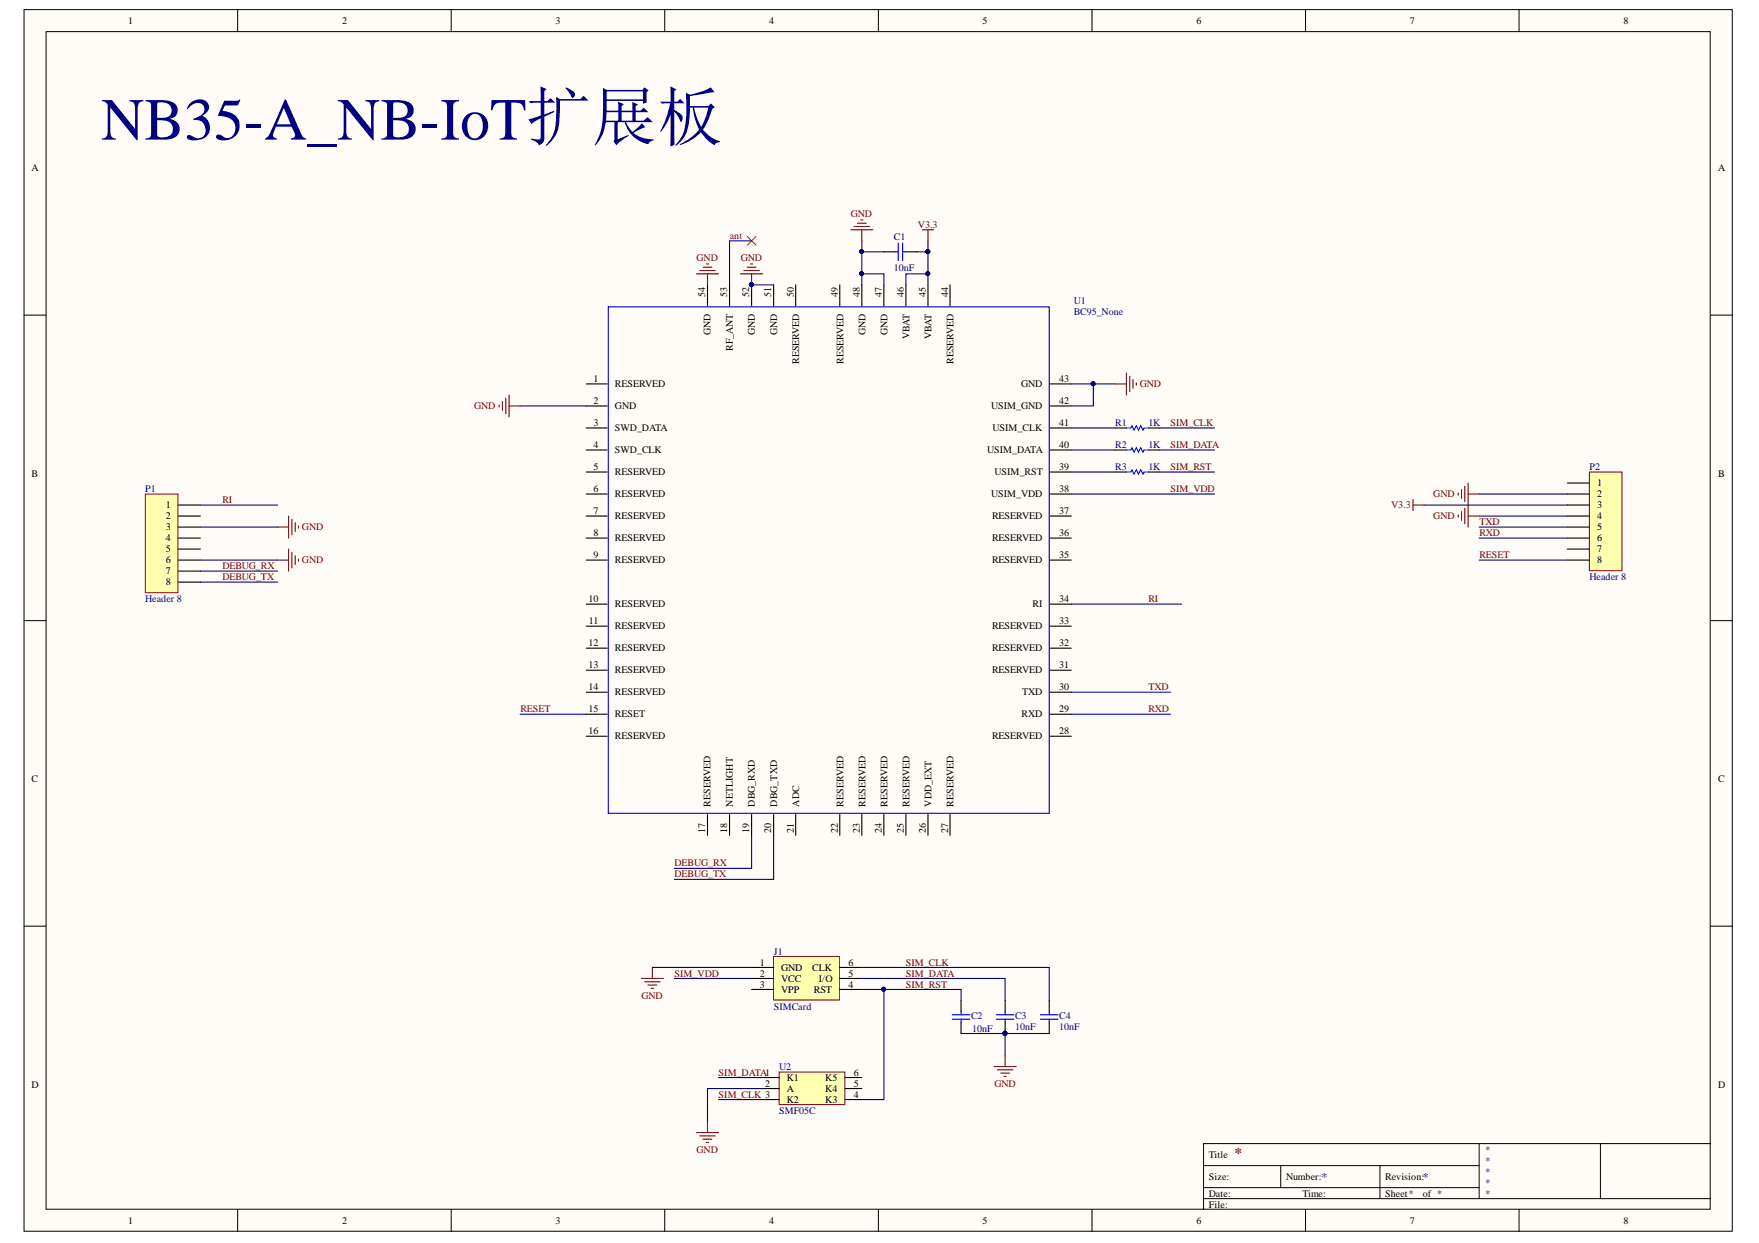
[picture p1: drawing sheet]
<svg xmlns="http://www.w3.org/2000/svg" width="297mm" height="210mm" viewBox="0 0 297 210" stroke-linecap="round" stroke-linejoin="round" font-family="sans-serif">
<g fill="#fffcf8" stroke="#000" stroke-width=".17">
<path d="M4.1 1.6h288.4v206.3h-288.4z"/>
<path d="M7.8 5.3h281v198.9h-281z"/>
</g>
<g fill="none" stroke="#000" stroke-width=".17">
<path d="M40.1 1.6v3.7M76.2 1.6v3.7M112.3 1.6v3.7M148.3 1.6v3.7M184.4 1.6v3.7M220.5 1.6v3.7M256.5 1.6v3.7M4.1 53.2h3.7M288.9 53.2h3.7M4.1 104.8h3.7M288.9 104.8h3.7M4.1 156.4h3.7"/>
<path d="M288.9 156.4h3.7M203.2 196.8h46.6M216.3 196.8v3.8M233 196.8v5.6M249.8 193.1v9.3M270.3 193.1h-67.1v11.2M288.9 193.1h-18.6v9.3M40.1 204.3v3.7M76.2 204.3v3.7M112.3 204.3v3.7M148.3 204.3v3.7M184.4 204.3v3.7"/>
<path d="M203.2 200.6h46.6M203.2 202.4h85.7M220.5 204.3v3.7M256.5 204.3v3.7"/>
</g>
<path d="M24.5 83.4h5.5v16.7h-5.5z" fill="#ffffb0" stroke="#800000" stroke-width=".17"/>
<path d="M30.1 85.3h3.7M30.1 87.1h3.7M30.1 89h3.7M30.1 90.9h3.7M30.1 92.7h3.7M30.1 94.6h3.7M30.1 96.4h3.7M30.1 98.3h3.7" fill="none" stroke="#000" stroke-width=".19"/>
<path d="M268.4 79.7h5.5v16.7h-5.5z" fill="#ffffb0" stroke="#800000" stroke-width=".17"/>
<g fill="none" stroke="#000" stroke-width=".19">
<path d="M119.5 48.1v3.5M123.2 48.1v3.5M126.9 48.1v3.5M130.6 48.1v3.5M134.4 48.1v3.5M141.8 48.1v3.5M145.5 48.1v3.5M149.3 42.5h1.8M149.3 48.1v3.5M153 48.1v3.5M153 42.5h1.8M156.7 48.1v3.5"/>
<path d="M160.4 48.1v3.5M99 64.8h3.5M99 68.6h3.5M99 72.3h3.5M99 76h3.5M99 79.7h3.5M177.4 64.8h3.5M177.4 68.6h3.5M177.4 72.3h3.5M177.4 76h3.5M177.4 79.7h3.5M99 83.4h3.5"/>
<path d="M99 87.1h3.5M99 90.9h3.5M99 94.6h3.5M177.4 83.4h3.5M177.4 87.1h3.5M177.4 90.9h3.5M177.4 94.6h3.5M264.7 81.6h3.7M264.7 83.4h3.7M264.7 85.3h3.7M264.7 87.1h3.7M264.7 89h3.7"/>
<path d="M264.7 90.9h3.7M264.7 92.7h3.7M264.7 94.6h3.7M99 102h3.5M99 105.7h3.5M99 109.5h3.5M99 113.2h3.5M99 116.9h3.5M177.4 102h3.5M177.4 105.7h3.5M177.4 109.5h3.5M177.4 113.2h3.5"/>
<path d="M177.4 116.9h3.5M99 120.6h3.5M99 124.3h3.5M119.5 137.5v3.6M123.2 137.5v3.6M126.9 137.5v3.6M130.6 137.5v3.6M134.4 137.5v3.6M141.8 137.5v3.6M145.5 137.5v3.6M149.3 137.5v3.6M153 137.5v3.6"/>
<path d="M156.7 137.5v3.6M160.4 137.5v3.6M177.4 120.6h3.5M177.4 124.3h3.5"/>
</g>
<path d="M102.7 51.8h74.5v85.5h-74.5zM151.1 42.5h.6M151.7 41v3M152.4 41v3M152.4 42.5h.6" fill="none" stroke="#00f" stroke-width=".19"/>
<circle cx="126.9" cy="48.1" r=".33" fill="#000080" stroke="#000080" stroke-width=".17"/>
<g fill="none" stroke="#800000" stroke-width=".19">
<path d="M143.7 38.8h3.7M144.2 38.2h2.6M144.8 37.7h1.5M145.3 37.1h.4M145.5 38.8v1.9M155.8 38.8h1.8M156.7 38.8v1.9M117.6 46.2h3.7M118.2 45.7h2.6M118.7 45.1h1.5M119.3 44.6h.4M119.5 46.2v1.9"/>
<path d="M125.1 46.2h3.7M125.6 45.7h2.6M126.2 45.1h1.5M126.7 44.6h.4M126.9 46.2v1.9M84.3 68.4v.3M84.8 67.8v1.5M85.4 67.3v2.6M86 66.7v3.7M86 68.6h1.8M188.4 64.8h1.8M190.2 63v3.7"/>
<path d="M190.8 63.5v2.6M191.3 64.1v1.5M191.9 64.6v.4"/>
</g>
<path d="M130.6 161.5h11.1v7.4h-11.1z" fill="#ffffb0" stroke="#800000" stroke-width=".17"/>
<path d="M126.9 163.4h3.7M126.9 165.2h3.7M126.9 167.1h3.7M141.8 163.4h3.7M141.8 165.2h3.7M141.8 167.1h3.7" fill="none" stroke="#000" stroke-width=".19"/>
<path d="M131.6 181h11.1v5.5h-11.1z" fill="#ffffb0" stroke="#800000" stroke-width=".17"/>
<g fill="none" stroke="#000" stroke-width=".19">
<path d="M188.4 72.3h1.8M188.4 76h1.8M188.4 79.7h1.8M193.9 72.3h1.9M193.9 76h1.9M193.9 79.7h1.9M162.3 168.9v1.9M162.3 172.7v1.8M169.7 168.9v1.9M169.7 172.7v1.8M177.2 168.9v1.9M177.2 172.7v1.8"/>
<path d="M128.8 182h2.8M128.8 183.8h2.8M128.8 185.7h2.8M142.7 182h2.8M142.7 183.8h2.8M142.7 185.7h2.8"/>
</g>
<g fill="none" stroke="#00f" stroke-width=".19">
<path d="M190.2 72.3h.8l.1-.4 .4 .7 .4-.7 .4 .7 .3-.7 .4 .7 .2-.3h.7M190.2 76h.8l.1-.4 .4 .8 .4-.8 .4 .8 .3-.8 .4 .8 .2-.4h.7M190.2 79.7h.8l.1-.4 .4 .8 .4-.8 .4 .8 .3-.8 .4 .8 .2-.4h.7M160.8 172.1h3M160.8 171.4h3M162.3 170.8v.6M162.3 172.1v.6M168.2 171.4h3M168.2 172.1h3M169.7 170.8v.6M169.7 172.1v.6M175.7 171.4h3"/>
<path d="M175.7 172.1h3M177.2 170.8v.6M177.2 172.1v.6"/>
</g>
<g fill="none" stroke="#800000" stroke-width=".19">
<path d="M46.9 89h1.8M46.9 94.6h1.8M48.7 87.1v3.8M48.7 92.7v3.7M49.3 87.7v2.6M49.3 93.3v2.6M49.9 88.3v1.4M49.9 93.8v1.5M50.4 88.8v.4M50.4 94.4v.4M238.6 84.4v1.8M238.6 85.3h1.9"/>
<path d="M246.2 83.2v.4M246.2 87v.3M246.8 82.7v1.5M246.8 86.4v1.5M247.4 82.1v2.6M247.4 85.8v2.6M247.9 87.1h1.9M247.9 83.4h1.9M247.9 81.6v7.4M108.3 165.2h3.7M108.9 165.8h2.6M109.4 166.3h1.5"/>
<path d="M110 166.9h.4M110.2 163.4v1.8M169.7 178.2v1.9M117.6 191.3h3.7M118.2 191.8h2.6M118.7 192.4h1.5M119.3 192.9h.4M119.5 189.4v1.9M167.9 180.1h3.7M168.4 180.7h2.6M169 181.2h1.5M169.5 181.8h.4"/>
</g>
<path d="M126.2 39.9l1.5 1.5M127.7 39.9l-1.5 1.5" fill="none" stroke="#f00" stroke-width=".17"/>
<g fill="#000080" stroke="#000080" stroke-width=".17">
<circle cx="169.7" cy="174.5" r=".33"/>
<circle cx="126.9" cy="48.1" r=".33"/>
<circle cx="145.5" cy="42.5" r=".33"/>
<circle cx="156.7" cy="42.5" r=".33"/>
<circle cx="145.5" cy="46.2" r=".33"/>
<circle cx="156.7" cy="46.2" r=".33"/>
<circle cx="184.6" cy="64.8" r=".33"/>
<circle cx="149.2" cy="167.1" r=".33"/>
</g>
<g fill="none" stroke="#000080" stroke-width=".19">
<path d="M126.9 40.7h-3.7v7.4M126.9 48.1h3.7M145.5 40.7v7.4M145.5 46.2h3.8v1.9M145.5 42.5h3.8M153 48.1v-1.9h3.7v1.9M154.8 42.5h1.9M156.7 40.7v5.5M87.8 68.6h11.2M180.9 64.8h7.5M180.9 72.3h7.5M180.9 76h7.5"/>
<path d="M180.9 79.7h7.5M184.6 64.8v3.8h-3.7M195.8 72.3h9.3M195.8 76h9.3M195.8 79.7h9.3M33.8 94.6h13.1M33.8 89h13.1M33.8 85.3h13.1M33.8 96.4h13.1M33.8 98.3h13.1M180.9 83.4h24.2M240.5 85.3h24.2"/>
<path d="M249.8 83.4h14.9M249.8 94.6h14.9M249.8 90.9h14.9M249.8 89h14.9M249.8 87.1h14.9M180.9 116.9h16.8M180.9 102h18.6M87.8 120.6h11.2M180.9 120.6h16.8M126.9 141.1v5.5h-13M130.6 141.1v7.4h-16.7M110.2 163.4h16.7"/>
<path d="M113.9 165.2h13M145.5 163.4h31.7v5.5M145.5 167.1h3.8M145.5 165.2h24.2v3.7M162.3 168.9v-1.8h-13v18.6h-3.8M162.3 174.5h14.9M169.7 174.5v3.7M121.3 182h7.5M121.3 185.7h7.5M128.8 183.8h-9.3v5.6"/>
</g>
<text font-size="10.1" fill="#000080" x="17.1" y="23.6">NB35-A_NB-IoT扩展板</text>
<text font-size="2.5" fill="#800000" x="208.5" y="195.6">*</text>
<g font-size="2" fill="#000080">
<text x="223.2" y="199.4">*</text>
<text x="240.3" y="199.4">*</text>
</g>
<g font-size="1.7">
<text x="21.6" y="4.1">1</text>
<text x="57.8" y="4.1">2</text>
<text x="93.8" y="4.1">3</text>
<text x="129.9" y="4.1">4</text>
<text x="165.9" y="4.1">5</text>
<text x="202" y="4.1">6</text>
<text x="238.1" y="4.1">7</text>
<text x="274.2" y="4.1">8</text>
<text x="5.3" y="28.9">A</text>
<text x="290.2" y="28.9">A</text>
<text x="119.1" y="50.2" transform="rotate(-90 119.1 50.2)">54</text>
<text x="122.8" y="50.2" transform="rotate(-90 122.8 50.2)">53</text>
<text x="126.5" y="50.2" transform="rotate(-90 126.5 50.2)">52</text>
<text x="130.2" y="50.2" transform="rotate(-90 130.2 50.2)">51</text>
<text x="134" y="50.2" transform="rotate(-90 134 50.2)">50</text>
<text x="141.5" y="50.2" transform="rotate(-90 141.5 50.2)">49</text>
<text x="145.2" y="50.2" transform="rotate(-90 145.2 50.2)">48</text>
<text x="148.9" y="50.2" transform="rotate(-90 148.9 50.2)">47</text>
<text x="152.6" y="50.2" transform="rotate(-90 152.6 50.2)">46</text>
<text x="156.4" y="50.2" transform="rotate(-90 156.4 50.2)">45</text>
<text x="160.1" y="50.2" transform="rotate(-90 160.1 50.2)">44</text>
<text x="120" y="56.6" transform="rotate(-90 120 56.6)">GND</text>
<text x="123.7" y="59.3" transform="rotate(-90 123.7 59.3)">RF_ANT</text>
<text x="127.4" y="56.6" transform="rotate(-90 127.4 56.6)">GND</text>
<text x="131.3" y="56.6" transform="rotate(-90 131.3 56.6)">GND</text>
<text x="146.1" y="56.6" transform="rotate(-90 146.1 56.6)">GND</text>
<text x="149.9" y="56.6" transform="rotate(-90 149.9 56.6)">GND</text>
<text x="153.6" y="57.3" transform="rotate(-90 153.6 57.3)">VBAT</text>
<text x="157.3" y="57.3" transform="rotate(-90 157.3 57.3)">VBAT</text>
<text x="100.2" y="64.5">1</text>
<text x="103.9" y="65.4">RESERVED</text>
<text x="135" y="61.5" transform="rotate(-90 135 61.5)">RESERVED</text>
<text x="142.4" y="61.5" transform="rotate(-90 142.4 61.5)">RESERVED</text>
<text x="161" y="61.5" transform="rotate(-90 161 61.5)">RESERVED</text>
<text x="172.4" y="65.4">GND</text>
<text x="178.9" y="64.5">43</text>
<text x="100.2" y="68.2">2</text>
<text x="100.2" y="71.9">3</text>
<text x="103.9" y="69.1">GND</text>
<text x="167.4" y="69.1">USIM_GND</text>
<text x="178.9" y="68.2">42</text>
<text x="178.9" y="71.9">41</text>
<text x="100.2" y="75.6">4</text>
<text x="103.9" y="72.8">SWD_DATA</text>
<text x="103.9" y="76.5">SWD_CLK</text>
<text x="166.7" y="76.5">USIM_DATA</text>
<text x="167.6" y="72.8">USIM_CLK</text>
<text x="178.9" y="75.6">40</text>
<text x="5.3" y="80.5">B</text>
<text x="100.2" y="79.3">5</text>
<text x="100.2" y="83">6</text>
<text x="103.9" y="80.3">RESERVED</text>
<text x="103.9" y="84">RESERVED</text>
<text x="167.4" y="84">USIM_VDD</text>
<text x="168" y="80.3">USIM_RST</text>
<text x="178.9" y="83">38</text>
<text x="178.9" y="79.3">39</text>
<text x="269.7" y="82.1">1</text>
<text x="269.7" y="84">2</text>
<text x="290.2" y="80.5">B</text>
<text x="28" y="85.8">1</text>
<text x="28" y="87.7">2</text>
<text x="28" y="89.6">3</text>
<text x="100.2" y="86.8">7</text>
<text x="103.9" y="87.7">RESERVED</text>
<text x="167.5" y="87.7">RESERVED</text>
<text x="178.9" y="86.8">37</text>
<text x="269.7" y="85.8">3</text>
<text x="269.7" y="87.7">4</text>
<text x="269.7" y="89.6">5</text>
<text x="28" y="91.4">4</text>
<text x="28" y="93.3">5</text>
<text x="28" y="95.1">6</text>
<text x="100.2" y="90.5">8</text>
<text x="100.2" y="94.2">9</text>
<text x="103.9" y="91.4">RESERVED</text>
<text x="103.9" y="95.1">RESERVED</text>
<text x="167.5" y="95.1">RESERVED</text>
<text x="167.5" y="91.4">RESERVED</text>
<text x="178.9" y="94.2">35</text>
<text x="178.9" y="90.5">36</text>
<text x="269.7" y="91.4">6</text>
<text x="269.7" y="93.3">7</text>
<text x="269.7" y="95.1">8</text>
<text x="28" y="97">7</text>
<text x="28" y="98.8">8</text>
<text x="99.4" y="101.6">10</text>
<text x="178.9" y="101.6">34</text>
<text x="99.5" y="105.3">11</text>
<text x="103.9" y="102.6">RESERVED</text>
<text x="103.9" y="106.3">RESERVED</text>
<text x="167.5" y="106.3">RESERVED</text>
<text x="174.4" y="102.6">RI</text>
<text x="178.9" y="105.3">33</text>
<text x="99.4" y="109.1">12</text>
<text x="99.4" y="112.8">13</text>
<text x="103.9" y="110">RESERVED</text>
<text x="103.9" y="113.7">RESERVED</text>
<text x="167.5" y="113.7">RESERVED</text>
<text x="167.5" y="110">RESERVED</text>
<text x="178.9" y="112.8">31</text>
<text x="178.9" y="109.1">32</text>
<text x="99.4" y="116.5">14</text>
<text x="103.9" y="117.4">RESERVED</text>
<text x="172.6" y="117.4">TXD</text>
<text x="178.9" y="116.5">30</text>
<text x="99.4" y="120.2">15</text>
<text x="99.4" y="123.9">16</text>
<text x="103.9" y="121.1">RESET</text>
<text x="103.9" y="124.9">RESERVED</text>
<text x="167.5" y="124.9">RESERVED</text>
<text x="172.5" y="121.1">RXD</text>
<text x="178.9" y="123.9">28</text>
<text x="178.9" y="120.2">29</text>
<text x="5.3" y="132.1">C</text>
<text x="120" y="136.3" transform="rotate(-90 120 136.3)">RESERVED</text>
<text x="123.7" y="136.3" transform="rotate(-90 123.7 136.3)">NETLIGHT</text>
<text x="127.4" y="136.3" transform="rotate(-90 127.4 136.3)">DBG_RXD</text>
<text x="131.3" y="136.3" transform="rotate(-90 131.3 136.3)">DBG_TXD</text>
<text x="135" y="136.3" transform="rotate(-90 135 136.3)">ADC</text>
<text x="142.4" y="136.3" transform="rotate(-90 142.4 136.3)">RESERVED</text>
<text x="146.1" y="136.3" transform="rotate(-90 146.1 136.3)">RESERVED</text>
<text x="149.9" y="136.3" transform="rotate(-90 149.9 136.3)">RESERVED</text>
<text x="153.6" y="136.3" transform="rotate(-90 153.6 136.3)">RESERVED</text>
<text x="157.3" y="136.3" transform="rotate(-90 157.3 136.3)">VDD_EXT</text>
<text x="161" y="136.3" transform="rotate(-90 161 136.3)">RESERVED</text>
<text x="290.2" y="132.1">C</text>
<text x="119.1" y="140.7" transform="rotate(-90 119.1 140.7)">17</text>
<text x="122.8" y="140.7" transform="rotate(-90 122.8 140.7)">18</text>
<text x="126.5" y="140.7" transform="rotate(-90 126.5 140.7)">19</text>
<text x="130.2" y="140.7" transform="rotate(-90 130.2 140.7)">20</text>
<text x="134" y="140.7" transform="rotate(-90 134 140.7)">21</text>
<text x="141.5" y="140.7" transform="rotate(-90 141.5 140.7)">22</text>
<text x="145.2" y="140.7" transform="rotate(-90 145.2 140.7)">23</text>
<text x="148.9" y="140.7" transform="rotate(-90 148.9 140.7)">24</text>
<text x="152.6" y="140.7" transform="rotate(-90 152.6 140.7)">25</text>
<text x="156.4" y="140.7" transform="rotate(-90 156.4 140.7)">26</text>
<text x="160.1" y="140.7" transform="rotate(-90 160.1 140.7)">27</text>
<text x="128.3" y="163">1</text>
<text x="128.3" y="164.9">2</text>
<text x="128.3" y="166.8">3</text>
<text x="131.9" y="164">GND</text>
<text x="131.9" y="165.8">VCC</text>
<text x="131.9" y="167.7">VPP</text>
<text x="137.2" y="164">CLK</text>
<text x="137.4" y="167.7">RST</text>
<text x="138.3" y="165.8">I/O</text>
<text x="143.3" y="163">6</text>
<text x="143.3" y="166.8">4</text>
<text x="143.3" y="164.9">5</text>
<text x="5.3" y="183.7">D</text>
<text x="129.2" y="183.5">2</text>
<text x="132.9" y="182.6">K1</text>
<text x="132.9" y="184.4">A</text>
<text x="139.4" y="182.6">K5</text>
<text x="139.4" y="184.4">K4</text>
<text x="144.2" y="185.4">4</text>
<text x="144.2" y="181.6">6</text>
<text x="144.2" y="183.5">5</text>
<text x="290.2" y="183.7">D</text>
<text x="132.9" y="186.3">K2</text>
<text x="139.4" y="186.3">K3</text>
<text x="204.2" y="195.6">Title</text>
<text x="204.2" y="199.3">Size:</text>
<text x="204.2" y="202.1">Date:</text>
<text x="204.2" y="203.9">File:</text>
<text x="217.2" y="199.3">Number:</text>
<text x="220" y="202.1">Time:</text>
<text x="233.9" y="199.3">Revision:</text>
<text x="233.9" y="202.1">Sheet*</text>
<text x="240.3" y="202.1">of *</text>
<text x="21.6" y="206.7">1</text>
<text x="57.8" y="206.7">2</text>
<text x="93.8" y="206.7">3</text>
<text x="129.9" y="206.7">4</text>
<text x="165.9" y="206.7">5</text>
<text x="202" y="206.7">6</text>
<text x="238.1" y="206.7">7</text>
<text x="274.2" y="206.7">8</text>
</g>
<g font-size="1.7" fill="#800000">
<text x="123.2" y="40.3">ant</text>
<text x="143.7" y="36.6">GND</text>
<text x="155" y="38.4">V3.3</text>
<text x="117.6" y="44">GND</text>
<text x="125.1" y="44">GND</text>
<text x="192.5" y="65.4">GND</text>
<text x="80.1" y="69.1">GND</text>
<text x="197.6" y="71.9">SIM_CLK</text>
<text x="197.6" y="75.6">SIM_DATA</text>
<text x="197.6" y="79.3">SIM_RST</text>
<text x="197.6" y="83">SIM_VDD</text>
<text x="242" y="84">GND</text>
<text x="37.6" y="84.9">RI</text>
<text x="51" y="89.6">GND</text>
<text x="234.9" y="85.8">V3.3</text>
<text x="242" y="87.7">GND</text>
<text x="249.8" y="88.6">TXD</text>
<text x="51" y="95.1">GND</text>
<text x="249.8" y="90.5">RXD</text>
<text x="249.8" y="94.2">RESET</text>
<text x="37.5" y="97.9">DEBUG_TX</text>
<text x="37.5" y="96.1">DEBUG_RX</text>
<text x="193.9" y="101.6">RI</text>
<text x="193.9" y="116.5">TXD</text>
<text x="87.9" y="120.2">RESET</text>
<text x="193.9" y="120.2">RXD</text>
<text x="113.9" y="148.1">DEBUG_TX</text>
<text x="113.9" y="146.2">DEBUG_RX</text>
<text x="113.9" y="164.9">SIM_VDD</text>
<text x="153" y="163">SIM_CLK</text>
<text x="153" y="164.9">SIM_DATA</text>
<text x="153" y="166.8">SIM_RST</text>
<text x="108.3" y="168.6">GND</text>
<text x="121.4" y="185.4">SIM_CLK 3</text>
<text x="121.4" y="181.6">SIM_DATA1</text>
<text x="168" y="183.5">GND</text>
<text x="117.6" y="194.6">GND</text>
</g>
<g font-size="1.7" fill="#000080">
<text x="151" y="40.5">C1</text>
<text x="151" y="45.7">10nF</text>
<text x="181.3" y="51.3">U1</text>
<text x="181.3" y="53.1">BC95_None</text>
<text x="188.3" y="71.9">R1</text>
<text x="193.9" y="71.9">1K</text>
<text x="188.3" y="75.6">R2</text>
<text x="193.9" y="75.6">1K</text>
<text x="24.5" y="83">P1</text>
<text x="188.3" y="79.3">R3</text>
<text x="193.9" y="79.3">1K</text>
<text x="268.4" y="79.3">P2</text>
<text x="24.5" y="101.6">Header 8</text>
<text x="268.4" y="97.9">Header 8</text>
<text x="130.7" y="161.2">J1</text>
<text x="130.7" y="170.5">SIMCard</text>
<text x="164" y="172.1">C2</text>
<text x="171.4" y="172.1">C3</text>
<text x="171.4" y="173.9">10nF</text>
<text x="178.9" y="172.1">C4</text>
<text x="178.9" y="173.9">10nF</text>
<text x="164.2" y="174.2">10nF</text>
<text x="131.6" y="180.7">U2</text>
<text x="131.6" y="188.1">SMF05C</text>
<text x="250.8" y="194.6">*</text>
<text x="250.8" y="196.5">*</text>
<text x="250.8" y="198.4">*</text>
<text x="250.8" y="200.2">*</text>
<text x="250.8" y="202.1">*</text>
</g>
</svg>
